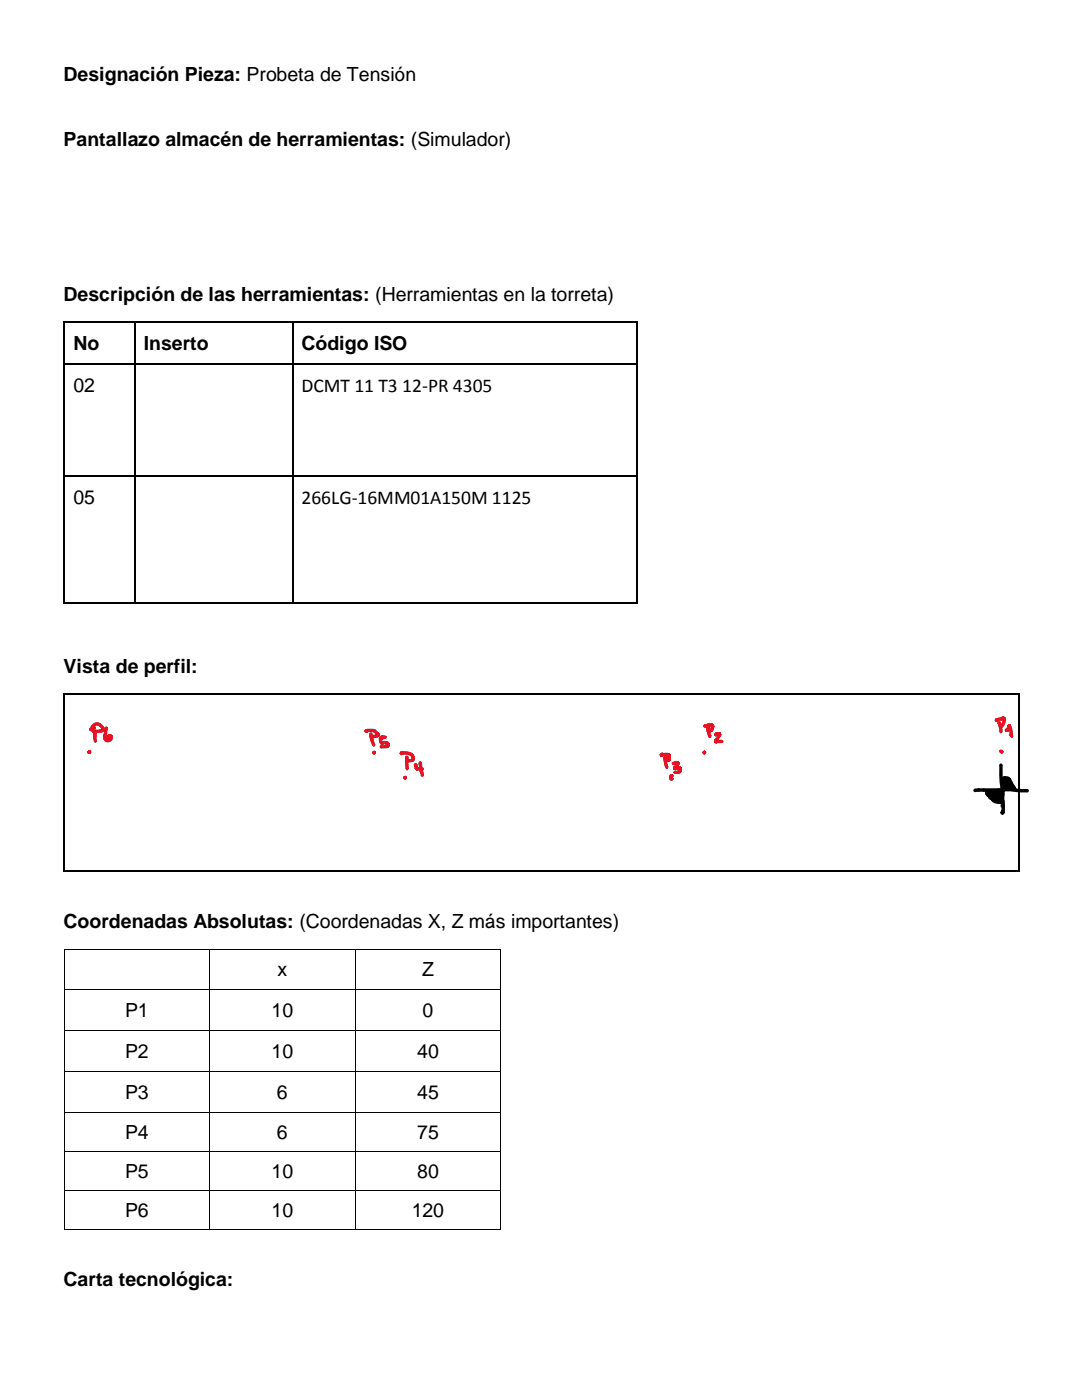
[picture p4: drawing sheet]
<svg xmlns="http://www.w3.org/2000/svg" width="216mm" height="279mm" viewBox="0 0 216 279" stroke-linecap="round" stroke-linejoin="round" font-family="sans-serif">
<path d="M12.9 64.1v8.4M13 64.3h13.7M26.9 66.3v6.2M27.1 64.3h31.1M58.4 66.3v6.2M58.6 64.3h68.4M127.2 64.1v8.4" fill="none" stroke="#000" stroke-width=".34"/>
<g fill="#000">
<path d="M12.7 64.1h.3v.4h-.3z" fill-rule="evenodd"/>
<path d="M26.7 64.5h.4v1.8h-.4z" fill-rule="evenodd"/>
<path d="M26.7 64.1h.4v.4h-.4z" fill-rule="evenodd"/>
<path d="M58.2 64.5h.4v1.8h-.4z" fill-rule="evenodd"/>
<path d="M58.2 64.1h.4v.4h-.4z" fill-rule="evenodd"/>
<path d="M127 64.1h.4v.4h-.4z" fill-rule="evenodd"/>
</g>
<path d="M59.7 74.6h66.3v5.5h-66.3z" fill-rule="evenodd" fill="#fff"/>
<path d="M12.9 72.5v22.4M13 72.7h13.7M26.9 72.5v22.4M27.1 72.7h31.1M58.4 72.5v22.4M58.6 72.7h68.4M127.2 72.5v22.4" fill="none" stroke="#000" stroke-width=".34"/>
<path d="M59.7 97h66.3v5.5h-66.3z" fill-rule="evenodd" fill="#fff"/>
<g fill="none" stroke="#000" stroke-width=".34">
<path d="M12.9 94.9v25.2M13 95.1h13.7M26.9 94.9v25.2M27.1 95.1h31.1M58.4 94.9v25.2M58.6 95.1h68.4M127.2 94.9v25.2M12.9 138.3v35.4M13 120.2h13.7M13 138.5h190.2M27.1 120.2h31.1M58.6 120.2h68.4"/>
<path d="M203.4 138.3v35.4M13 173.9h190.2"/>
</g>
<g fill="#000">
<path d="M12.7 120.1h.3v.3h-.3z" fill-rule="evenodd"/>
<path d="M12.7 120.1h.3v.3h-.3z" fill-rule="evenodd"/>
<path d="M12.7 138.3h.3v.4h-.3z" fill-rule="evenodd"/>
<path d="M26.7 120.1h.4v.3h-.4z" fill-rule="evenodd"/>
<path d="M58.2 120.1h.4v.3h-.4z" fill-rule="evenodd"/>
<path d="M127 120.1h.4v.3h-.4z" fill-rule="evenodd"/>
<path d="M127 120.1h.4v.3h-.4z" fill-rule="evenodd"/>
<path d="M203.2 138.3h.4v.4h-.4z" fill-rule="evenodd"/>
<path d="M12.7 173.7h.3v.4h-.3z" fill-rule="evenodd"/>
<path d="M12.7 173.7h.3v.4h-.3z" fill-rule="evenodd"/>
<path d="M203.2 173.7h.4v.4h-.4z" fill-rule="evenodd"/>
<path d="M203.2 173.7h.4v.4h-.4z" fill-rule="evenodd"/>
<path d="M12.7 189.3h.2v.2h-.2z" fill-rule="evenodd"/>
<path d="M12.7 189.3h.2v.2h-.2z" fill-rule="evenodd"/>
<path d="M12.7 197.5h.2v.1h-.2z" fill-rule="evenodd"/>
<path d="M41.7 189.3h.2v.2h-.2z" fill-rule="evenodd"/>
<path d="M41.7 197.5h.2v.1h-.2z" fill-rule="evenodd"/>
<path d="M70.8 189.3h.2v.2h-.2z" fill-rule="evenodd"/>
<path d="M70.8 197.5h.2v.1h-.2z" fill-rule="evenodd"/>
<path d="M99.8 189.3h.2v.2h-.2z" fill-rule="evenodd"/>
<path d="M99.8 189.3h.2v.2h-.2z" fill-rule="evenodd"/>
<path d="M99.8 197.5h.2v.1h-.2z" fill-rule="evenodd"/>
<path d="M12.7 205.6h.2v.2h-.2z" fill-rule="evenodd"/>
<path d="M12.7 213.8h.2v.1h-.2z" fill-rule="evenodd"/>
<path d="M41.7 205.6h.2v.2h-.2z" fill-rule="evenodd"/>
<path d="M41.7 213.8h.2v.1h-.2z" fill-rule="evenodd"/>
<path d="M70.8 205.6h.2v.2h-.2z" fill-rule="evenodd"/>
<path d="M70.8 213.8h.2v.1h-.2z" fill-rule="evenodd"/>
<path d="M99.8 205.6h.2v.2h-.2z" fill-rule="evenodd"/>
<path d="M99.8 213.8h.2v.1h-.2z" fill-rule="evenodd"/>
<path d="M12.7 221.9h.2v.2h-.2z" fill-rule="evenodd"/>
<path d="M12.7 229.7h.2v.2h-.2z" fill-rule="evenodd"/>
<path d="M12.7 237.5h.2v.2h-.2z" fill-rule="evenodd"/>
<path d="M41.7 221.9h.2v.2h-.2z" fill-rule="evenodd"/>
<path d="M41.7 229.7h.2v.2h-.2z" fill-rule="evenodd"/>
<path d="M41.7 237.5h.2v.2h-.2z" fill-rule="evenodd"/>
<path d="M70.8 221.9h.2v.2h-.2z" fill-rule="evenodd"/>
<path d="M70.8 229.7h.2v.2h-.2z" fill-rule="evenodd"/>
<path d="M70.8 237.5h.2v.2h-.2z" fill-rule="evenodd"/>
<path d="M99.8 221.9h.2v.2h-.2z" fill-rule="evenodd"/>
<path d="M99.8 229.7h.2v.2h-.2z" fill-rule="evenodd"/>
<path d="M99.8 237.5h.2v.2h-.2z" fill-rule="evenodd"/>
<path d="M12.7 245.3h.2v.1h-.2z" fill-rule="evenodd"/>
<path d="M12.7 245.3h.2v.1h-.2z" fill-rule="evenodd"/>
<path d="M41.7 245.3h.2v.1h-.2z" fill-rule="evenodd"/>
<path d="M70.8 245.3h.2v.1h-.2z" fill-rule="evenodd"/>
<path d="M99.8 245.3h.2v.1h-.2z" fill-rule="evenodd"/>
<path d="M99.8 245.3h.2v.1h-.2z" fill-rule="evenodd"/>
</g>
<g fill="none" stroke="#000" stroke-width=".2">
<path d="M12.8 189.5v8M12.8 197.6v8M12.9 189.4h28.8M12.9 197.6h28.8M41.8 189.5v8M41.8 197.6v8M41.9 189.4h28.9M41.9 197.6h28.9M70.9 189.5v8M70.9 197.6v8M71 189.4h28.8M71 197.6h28.8"/>
<path d="M99.9 189.5v8M99.9 197.6v8M12.8 205.8v8M12.8 213.9v8M12.9 205.7h28.8M12.9 213.9h28.8M41.8 205.8v8M41.8 213.9v8M41.9 205.7h28.9M41.9 213.9h28.9M70.9 205.8v8M70.9 213.9v8"/>
<path d="M71 205.7h28.8M71 213.9h28.8M99.9 205.8v8M99.9 213.9v8M12.8 222.1v7.6M12.8 229.9v7.6M12.8 237.7v7.6M12.9 222h28.8M12.9 229.8h28.8M12.9 237.6h28.8M41.8 222.1v7.6M41.8 229.9v7.6"/>
<path d="M41.8 237.7v7.6M41.9 222h28.9M41.9 229.8h28.9M41.9 237.6h28.9M70.9 222.1v7.6M70.9 229.9v7.6M70.9 237.7v7.6M71 222h28.8M71 229.8h28.8M71 237.6h28.8M99.9 222.1v7.6M99.9 229.9v7.6"/>
<path d="M99.9 237.7v7.6M12.9 245.4h28.8M41.9 245.4h28.9M71 245.4h28.8"/>
</g>
<path d="M197.4 156a3.3 3.3 0 0 1 5.3 .9 2.62 2.62 0 0 1-3 3 2.62 2.62 0 0 1-2.9-3z" fill-rule="evenodd" fill="#fff"/>
<path d="M194.5 157.4l7.1-.2 3.4 .3v.6l-3.4-.2-7 .2zM198.3 157.6h.5l.3 .3 .4 1-.4 .4 .4-.3-.1 .3 .1-.3-.4 .4 .2-.1 .1-.3-.3 .4-.6-.3-.3-.9 .6-.2 .4 .8-.2-.1 .3 .4-.3-.4-.3 .4 .4-.4-.3 .2-.1-.2 .2 .2-.2-.3-.2-.6 .1 .3-.1-.1 .3 .1-.5-.1zM196.7 157.7l.4-.2h.9l1.5 .2 .3 .3-.3 .5-.4 .1 .1-.1-.1 .2 .1-.3v.6l-.3-.2 .4 .4-.1-.2 .1 .2-.3-.3 .3 .3-.3 .5-1.4-.1-.4-.5-.2-.6 .4-.5 .9 .1 .8 .4-.1 .7-1.2-.1v-.7l1.3 .1 .1 .6-.4 .2h-.4l-.2-.6 .6-.3-.1 .3 .1-.6h.4l.2 .4-.3 .6-.6 .1 .2-.1-.3-.5 .5-.1 .1 .7-1.2-.1v-.7l1.2 .1v.7l-1-.4h.1l-.6-.1 .3-.3-.4 .3h.2l.1-.2-.1 .3 .1-.2-.1-.2 .3 .6-.1-.1 .2 .1h-.1h1l-.3 .3 .4 .3-.5-.4v-.6l.2-.6 .7-.2-.3 .4 .2 .2-.9-.2h-1.3l.2-.1-.3 .1 .2-.1 .1-.2-.4 .4 .3-.1v-.3l-.1 .3 .1-.2 .1 .4 .6 .4 .7 .8 .7 .1-.3 .1 .4-.1-.3 .2 .1-.3v.3v-2v.3l-.1-.3 .1 .2 .5-.5 .1 .3v2l-.1 .3-.4 .2h.1h-.6l-.8-.4-1.3-1.3-.2-.7 .2-.3 .2-.1-.3 .3zM200.4 154.9l.8 .1 .5 .4 .9 1.9-.2 .4-.5 .2-.6-.2-1.2-.6 .1-.6h.1l.7-.1 .2 .6-.3 .1-.3-.1 .1 .1h.1l-.4-.3-.3-.3-.1-.5 .2-.4-.1 .3 .3-.4-.2 .1-.1 .2 .1-.2 .3-.1-.4 .3 .1-.2 .5-.2 .2 .1-.2-.1 .4 .4-.4 .4 .4-.3h-.7l.3-.4-.3 .3 .4 .4-.4-.4 .3 .3-.3-.1 .2 .1 .2-.1-.3 .1h.2l.1-.3-.3 .4 .2-.1 .1-.3-.1 .3-.3 .1 .4-.3-.2 .3 .1-.3v.3v-.1l.3 .4-.2-.1 .3 .1-.2-.1 .2 .1h-.4l.3 .6-.7 .1 .2-.7 1 .6 .5 .1h-.2l.3-.1-.2 .3 .1-.4v.4l-1-1.7 .1 .1-.8-.2 .1-.7 .6 .4 1.1 1.5 .6 .5-.2 .6-1-.3h-.6h.1l-.7 .3-.4-.4 .4 .4-.3-.1 .3 .1-.4-.4 .1 .3-.2-.7 .1-1.4 .1-.3 .3-.1-.4 .4 .1-.3 .4-.2v.7l.2-.1-.3 .1 .2-.1 .1-.2-.1 .3 .1-.3-.4 .4 .3-.1 .1-.2-.2 .3 .1-.3 .1 1.7-.1-.1 .1 .2-.4-.3 .3 .1-.2-.1 .3 .4-.2-.4-.3 .1 .7-.3h1.2l.7 .3-.2 .6-.6-.3-1.4-1.9-.3-.1zM200.5 156.2l.2-.1 .2 .7h-.4zM198.3 158.9l.4-.1 .8 .9-.1-.1 .4 .1 .2 .7h-.7l-.6-.4-.4-.6zM199.8 159.8l.6-.1 .1 .4v1.7l-.2 .6-.3 .1 .3-.1-.5-.5 .2-.1-.2 .1-.1 .3 .2-.4-.1 .2zM199.4 152.7h.7v3.3l.3 1.9v3h-.7v-2.9l-.2-1.9z" fill="#000"/>
<g fill="#000">
<circle cx="194.6" cy="157.7" r=".34"/>
<circle cx="195.3" cy="157.7" r=".34"/>
<circle cx="196.3" cy="157.7" r=".34"/>
<circle cx="196.9" cy="158" r=".34"/>
<circle cx="196.9" cy="157.9" r=".34"/>
<circle cx="196.9" cy="158.4" r=".34"/>
<circle cx="197" cy="157.9" r=".34"/>
<circle cx="197" cy="157.8" r=".34"/>
<circle cx="197.1" cy="157.8" r=".34"/>
<circle cx="197.3" cy="158.5" r=".34"/>
<circle cx="197.3" cy="158.6" r=".34"/>
<circle cx="197.3" cy="158.7" r=".34"/>
<circle cx="197.4" cy="158.5" r=".34"/>
<circle cx="197.4" cy="158.7" r=".34"/>
<circle cx="197.4" cy="158.4" r=".34"/>
<circle cx="197.6" cy="159.1" r=".34"/>
<circle cx="197.6" cy="159.2" r=".34"/>
<circle cx="197.8" cy="159.3" r=".34"/>
<circle cx="197.8" cy="158.8" r=".34"/>
<circle cx="198.2" cy="158.5" r=".34"/>
<circle cx="198.3" cy="157.9" r=".34"/>
<circle cx="198.4" cy="158.9" r=".34"/>
<circle cx="198.4" cy="157.9" r=".34"/>
<circle cx="198.5" cy="157.9" r=".34"/>
<circle cx="198.5" cy="158.1" r=".33"/>
<circle cx="198.5" cy="159" r=".25"/>
<circle cx="198.7" cy="157.9" r=".34"/>
<circle cx="198.8" cy="157.9" r=".34"/>
<circle cx="198.8" cy="158.6" r=".34"/>
<circle cx="198.8" cy="158.8" r=".35"/>
<circle cx="198.8" cy="159.6" r=".34"/>
<circle cx="198.8" cy="158.5" r=".34"/>
<circle cx="198.8" cy="159.4" r=".34"/>
<circle cx="198.8" cy="158.1" r=".34"/>
<circle cx="198.8" cy="158" r=".34"/>
<circle cx="198.8" cy="158.4" r=".34"/>
<circle cx="198.9" cy="158.1" r=".34"/>
<circle cx="198.9" cy="159.1" r=".34"/>
<circle cx="198.9" cy="159.2" r=".34"/>
<circle cx="199" cy="159.2" r=".34"/>
<circle cx="199" cy="158.8" r=".35"/>
<circle cx="199" cy="159.1" r=".34"/>
<circle cx="199" cy="159.3" r=".34"/>
<circle cx="199" cy="158.7" r=".34"/>
<circle cx="199" cy="158.9" r=".34"/>
<circle cx="199" cy="158.6" r=".34"/>
<circle cx="199" cy="158.3" r=".25"/>
<circle cx="199" cy="158.6" r=".33"/>
<circle cx="199" cy="158.8" r=".34"/>
<circle cx="199.1" cy="158.5" r=".34"/>
<circle cx="199.1" cy="159.1" r=".34"/>
<circle cx="199.1" cy="159" r=".34"/>
<circle cx="199.1" cy="159.7" r=".25"/>
<circle cx="199.1" cy="159.7" r=".34"/>
<circle cx="199.1" cy="158.7" r=".34"/>
<circle cx="199.2" cy="158.8" r=".34"/>
<circle cx="199.2" cy="158.7" r=".34"/>
<circle cx="199.2" cy="158.9" r=".34"/>
<circle cx="199.2" cy="158.2" r=".34"/>
<circle cx="199.2" cy="159.5" r=".34"/>
<circle cx="199.2" cy="159.5" r=".25"/>
<circle cx="199.3" cy="157.7" r=".34"/>
<circle cx="199.3" cy="160" r=".34"/>
<circle cx="199.4" cy="157.8" r=".34"/>
<circle cx="199.4" cy="158.1" r=".34"/>
<circle cx="199.4" cy="157.9" r=".34"/>
<circle cx="199.5" cy="157.9" r=".34"/>
<circle cx="199.5" cy="159.9" r=".34"/>
<circle cx="199.5" cy="158" r=".34"/>
<circle cx="199.7" cy="152.7" r=".33"/>
<circle cx="200" cy="157.6" r=".34"/>
<circle cx="200" cy="157.1" r=".34"/>
<circle cx="200.1" cy="159.8" r=".33"/>
<circle cx="200.1" cy="157.9" r=".34"/>
<circle cx="200.1" cy="158.2" r=".34"/>
<circle cx="200.1" cy="158.6" r=".34"/>
<circle cx="200.2" cy="155.7" r=".34"/>
<circle cx="200.2" cy="157.5" r=".34"/>
<circle cx="200.3" cy="157.5" r=".34"/>
<circle cx="200.3" cy="155.7" r=".34"/>
<circle cx="200.3" cy="155.6" r=".34"/>
<circle cx="200.3" cy="156.8" r=".34"/>
<circle cx="200.3" cy="157.6" r=".34"/>
<circle cx="200.3" cy="155.2" r=".34"/>
<circle cx="200.4" cy="155.6" r=".34"/>
<circle cx="200.4" cy="157.6" r=".34"/>
<circle cx="200.4" cy="157.5" r=".34"/>
<circle cx="200.4" cy="155.9" r=".34"/>
<circle cx="200.4" cy="155.8" r=".34"/>
<circle cx="200.5" cy="155.8" r=".34"/>
<circle cx="200.5" cy="156.4" r=".34"/>
<circle cx="200.5" cy="156.5" r=".34"/>
<circle cx="200.6" cy="156.5" r=".34"/>
<circle cx="200.6" cy="155.8" r=".34"/>
<circle cx="200.6" cy="156.6" r=".34"/>
<circle cx="200.7" cy="156.6" r=".34"/>
<circle cx="200.7" cy="156.5" r=".34"/>
<circle cx="200.7" cy="155.3" r=".34"/>
<circle cx="200.7" cy="155.8" r=".34"/>
<circle cx="200.7" cy="155.9" r=".33"/>
<circle cx="200.8" cy="155.8" r=".33"/>
<circle cx="200.8" cy="155.8" r=".34"/>
<circle cx="200.8" cy="155.9" r=".33"/>
<circle cx="200.8" cy="156.7" r=".34"/>
<circle cx="200.8" cy="156.4" r=".34"/>
<circle cx="200.8" cy="156.8" r=".34"/>
<circle cx="200.9" cy="156.8" r=".34"/>
<circle cx="200.9" cy="157.3" r=".34"/>
<circle cx="201" cy="156.8" r=".34"/>
<circle cx="201.1" cy="155.3" r=".34"/>
<circle cx="201.3" cy="155.5" r=".34"/>
<circle cx="201.4" cy="155.6" r=".34"/>
<circle cx="202" cy="157.5" r=".34"/>
<circle cx="202.1" cy="157.5" r=".34"/>
<circle cx="202.2" cy="157.4" r=".34"/>
<circle cx="202.2" cy="157.1" r=".34"/>
<circle cx="202.2" cy="157.3" r=".34"/>
<circle cx="202.3" cy="157.2" r=".34"/>
<circle cx="202.3" cy="157.3" r=".34"/>
<circle cx="202.4" cy="157.5" r=".34"/>
<circle cx="202.6" cy="157.6" r=".34"/>
<circle cx="205" cy="157.8" r=".33"/>
<circle cx="199.2" cy="160.1" r=".34"/>
<circle cx="199.2" cy="160" r=".34"/>
<circle cx="199.4" cy="160" r=".34"/>
<circle cx="199.7" cy="160.1" r=".34"/>
<circle cx="199.8" cy="160.1" r=".34"/>
<circle cx="199.9" cy="160.1" r=".34"/>
<circle cx="200" cy="162.2" r=".34"/>
<circle cx="200" cy="160.9" r=".34"/>
<circle cx="200" cy="162.1" r=".34"/>
<circle cx="200.1" cy="162.1" r=".34"/>
<circle cx="200.1" cy="162" r=".34"/>
</g>
<g fill="#e71224">
<circle cx="199.7" cy="149.9" r=".34"/>
<circle cx="199.7" cy="149.9" r=".25"/>
<circle cx="199.9" cy="150" r=".34"/>
<circle cx="199.9" cy="150" r=".25"/>
<circle cx="199.4" cy="144.3" r=".34"/>
<circle cx="199.4" cy="144.4" r=".34"/>
<circle cx="199.5" cy="144.5" r=".34"/>
<circle cx="199.5" cy="144.7" r=".34"/>
<circle cx="199.7" cy="146.1" r=".25"/>
<circle cx="198.8" cy="143.8" r=".34"/>
<circle cx="198.8" cy="143.7" r=".34"/>
<circle cx="198.9" cy="143.7" r=".34"/>
<circle cx="199" cy="143.6" r=".34"/>
<circle cx="200" cy="143.4" r=".34"/>
<circle cx="200.1" cy="143.4" r=".34"/>
<circle cx="200.2" cy="143.4" r=".34"/>
<circle cx="200.3" cy="143.4" r=".34"/>
<circle cx="200.4" cy="143.5" r=".34"/>
<circle cx="200.4" cy="143.6" r=".34"/>
<circle cx="199.7" cy="145" r=".33"/>
<circle cx="140.5" cy="150.2" r=".34"/>
<circle cx="140.5" cy="150.2" r=".25"/>
<circle cx="140.6" cy="150.2" r=".34"/>
<circle cx="141.2" cy="145.2" r=".34"/>
<circle cx="141.3" cy="145.3" r=".34"/>
<circle cx="141.3" cy="145.5" r=".34"/>
<circle cx="141.6" cy="146.9" r=".34"/>
<circle cx="140.6" cy="144.9" r=".34"/>
<circle cx="141.3" cy="144.7" r=".34"/>
<circle cx="141.5" cy="144.7" r=".34"/>
<circle cx="141.6" cy="144.7" r=".34"/>
<circle cx="142" cy="144.7" r=".34"/>
<circle cx="142" cy="144.8" r=".34"/>
<circle cx="142.1" cy="144.8" r=".34"/>
<circle cx="142.1" cy="144.9" r=".34"/>
<circle cx="142.2" cy="144.9" r=".34"/>
<circle cx="142.2" cy="145" r=".34"/>
<circle cx="142.2" cy="145.1" r=".34"/>
<circle cx="142" cy="145.7" r=".34"/>
<circle cx="141.9" cy="145.8" r=".34"/>
<circle cx="141.3" cy="145.9" r=".34"/>
<circle cx="141.6" cy="146" r=".25"/>
<circle cx="142.8" cy="146.6" r=".34"/>
<circle cx="142.9" cy="146.6" r=".34"/>
<circle cx="143" cy="146.5" r=".34"/>
<circle cx="143.1" cy="146.5" r=".34"/>
<circle cx="143.3" cy="146.5" r=".34"/>
<circle cx="143.4" cy="146.5" r=".34"/>
<circle cx="143.5" cy="146.5" r=".34"/>
<circle cx="143.6" cy="146.5" r=".34"/>
<circle cx="143.6" cy="146.7" r=".34"/>
<circle cx="143.5" cy="146.7" r=".34"/>
<circle cx="143.5" cy="146.8" r=".34"/>
<circle cx="142.8" cy="147.9" r=".34"/>
<circle cx="142.9" cy="148" r=".34"/>
<circle cx="144" cy="148" r=".33"/>
<circle cx="134" cy="155.4" r=".34"/>
<circle cx="133.9" cy="154.9" r=".34"/>
<circle cx="133.9" cy="154.9" r=".25"/>
<circle cx="133.9" cy="155.2" r=".34"/>
<circle cx="133.9" cy="155.2" r=".25"/>
<circle cx="134" cy="154.8" r=".34"/>
<circle cx="132.8" cy="151.1" r=".34"/>
<circle cx="132.8" cy="151.2" r=".34"/>
<circle cx="132.7" cy="151.4" r=".34"/>
<circle cx="132.8" cy="151.6" r=".34"/>
<circle cx="132.8" cy="151.8" r=".34"/>
<circle cx="133" cy="153.1" r=".33"/>
<circle cx="132" cy="150.7" r=".34"/>
<circle cx="132" cy="150.6" r=".34"/>
<circle cx="132.1" cy="150.6" r=".34"/>
<circle cx="132.2" cy="150.6" r=".34"/>
<circle cx="133.3" cy="150.6" r=".34"/>
<circle cx="133.4" cy="150.6" r=".34"/>
<circle cx="133.4" cy="150.7" r=".34"/>
<circle cx="133.5" cy="150.8" r=".34"/>
<circle cx="133.5" cy="151.4" r=".34"/>
<circle cx="133.5" cy="151.5" r=".34"/>
<circle cx="133.5" cy="151.6" r=".34"/>
<circle cx="133.3" cy="151.7" r=".34"/>
<circle cx="132.9" cy="151.8" r=".33"/>
<circle cx="134.4" cy="152.4" r=".34"/>
<circle cx="134.7" cy="152.3" r=".34"/>
<circle cx="134.8" cy="152.3" r=".34"/>
<circle cx="135.2" cy="152.2" r=".34"/>
<circle cx="135.2" cy="152.3" r=".34"/>
<circle cx="135.2" cy="152.4" r=".34"/>
<circle cx="135.2" cy="152.5" r=".34"/>
<circle cx="134.6" cy="153.2" r=".34"/>
<circle cx="134.6" cy="153.3" r=".34"/>
<circle cx="134.7" cy="153.3" r=".34"/>
<circle cx="134.8" cy="153.3" r=".34"/>
<circle cx="135" cy="153.3" r=".34"/>
<circle cx="135.5" cy="153.2" r=".34"/>
<circle cx="135.6" cy="153.2" r=".34"/>
<circle cx="135.6" cy="153.3" r=".34"/>
<circle cx="135.7" cy="153.4" r=".34"/>
<circle cx="135.7" cy="153.5" r=".34"/>
<circle cx="135.7" cy="153.6" r=".34"/>
<circle cx="135.7" cy="153.7" r=".34"/>
<circle cx="135.7" cy="153.8" r=".34"/>
<circle cx="135.7" cy="153.9" r=".34"/>
<circle cx="135.6" cy="153.9" r=".35"/>
<circle cx="135.6" cy="154" r=".34"/>
<circle cx="135.5" cy="154.1" r=".35"/>
<circle cx="135.4" cy="154.1" r=".34"/>
<circle cx="134.7" cy="154.1" r=".33"/>
<circle cx="81.2" cy="151.1" r=".34"/>
<circle cx="81.2" cy="151.2" r=".34"/>
<circle cx="81.2" cy="151.3" r=".34"/>
<circle cx="81.2" cy="151.4" r=".34"/>
<circle cx="81.2" cy="151.6" r=".34"/>
<circle cx="81.2" cy="153.5" r=".25"/>
<circle cx="80.1" cy="150.4" r=".34"/>
<circle cx="80.1" cy="150.3" r=".34"/>
<circle cx="80.2" cy="150.3" r=".34"/>
<circle cx="80.3" cy="150.3" r=".34"/>
<circle cx="82.2" cy="150.7" r=".34"/>
<circle cx="82.5" cy="151.1" r=".34"/>
<circle cx="82.5" cy="151.2" r=".34"/>
<circle cx="82.5" cy="151.3" r=".34"/>
<circle cx="82.5" cy="151.4" r=".34"/>
<circle cx="82.4" cy="151.5" r=".34"/>
<circle cx="82.3" cy="151.7" r=".34"/>
<circle cx="81.4" cy="151.8" r=".33"/>
<circle cx="80.8" cy="155.2" r=".34"/>
<circle cx="82.9" cy="152.6" r=".34"/>
<circle cx="82.9" cy="152.7" r=".34"/>
<circle cx="82.9" cy="152.8" r=".34"/>
<circle cx="83.1" cy="153.3" r=".34"/>
<circle cx="83.1" cy="153.4" r=".34"/>
<circle cx="83.2" cy="153.4" r=".34"/>
<circle cx="83.3" cy="153.4" r=".34"/>
<circle cx="84.3" cy="153.5" r=".33"/>
<circle cx="83.9" cy="152.2" r=".34"/>
<circle cx="83.9" cy="152.6" r=".34"/>
<circle cx="84" cy="153.5" r=".34"/>
<circle cx="84" cy="153.7" r=".34"/>
<circle cx="84.1" cy="153.9" r=".34"/>
<circle cx="84.3" cy="154.7" r=".33"/>
<circle cx="74.7" cy="150.2" r=".34"/>
<circle cx="74.7" cy="150.2" r=".25"/>
<circle cx="74" cy="146.5" r=".34"/>
<circle cx="74" cy="146.8" r=".34"/>
<circle cx="74.1" cy="147" r=".34"/>
<circle cx="74.1" cy="147.2" r=".34"/>
<circle cx="74.2" cy="147.5" r=".34"/>
<circle cx="74.6" cy="148.7" r=".33"/>
<circle cx="73" cy="145.9" r=".34"/>
<circle cx="73.1" cy="145.9" r=".34"/>
<circle cx="73.1" cy="145.8" r=".34"/>
<circle cx="73.2" cy="145.8" r=".34"/>
<circle cx="73.3" cy="145.8" r=".34"/>
<circle cx="74.7" cy="145.8" r=".34"/>
<circle cx="75.3" cy="146.4" r=".34"/>
<circle cx="75.3" cy="146.5" r=".34"/>
<circle cx="75.4" cy="146.5" r=".34"/>
<circle cx="75.4" cy="146.6" r=".34"/>
<circle cx="75.4" cy="146.7" r=".34"/>
<circle cx="75.4" cy="146.8" r=".34"/>
<circle cx="75.3" cy="146.8" r=".34"/>
<circle cx="74.5" cy="147" r=".33"/>
<circle cx="76.4" cy="147.2" r=".34"/>
<circle cx="76.3" cy="147.2" r=".34"/>
<circle cx="76.2" cy="147.2" r=".34"/>
<circle cx="76" cy="147.4" r=".34"/>
<circle cx="75.9" cy="147.5" r=".34"/>
<circle cx="76" cy="148.1" r=".34"/>
<circle cx="76.1" cy="148.2" r=".34"/>
<circle cx="76.2" cy="148.2" r=".34"/>
<circle cx="76.2" cy="148.3" r=".34"/>
<circle cx="76.3" cy="148.3" r=".34"/>
<circle cx="76.4" cy="148.3" r=".34"/>
<circle cx="77.1" cy="148.3" r=".34"/>
<circle cx="77.2" cy="148.3" r=".34"/>
<circle cx="77.3" cy="148.4" r=".34"/>
<circle cx="77.4" cy="148.5" r=".34"/>
<circle cx="77.4" cy="148.6" r=".34"/>
<circle cx="77.4" cy="148.7" r=".34"/>
<circle cx="77.4" cy="148.8" r=".34"/>
<circle cx="77.3" cy="148.9" r=".34"/>
<circle cx="77.2" cy="148.9" r=".34"/>
<circle cx="77.2" cy="149" r=".34"/>
<circle cx="76" cy="149" r=".33"/>
<circle cx="76" cy="147.2" r=".34"/>
<circle cx="76.1" cy="147.2" r=".34"/>
<circle cx="76.9" cy="147.1" r=".33"/>
<circle cx="17.8" cy="150.1" r=".34"/>
<circle cx="17.8" cy="150.1" r=".25"/>
<circle cx="17.9" cy="150.1" r=".34"/>
<circle cx="17.9" cy="150.1" r=".25"/>
<circle cx="18.9" cy="146" r=".34"/>
<circle cx="18.9" cy="146.4" r=".34"/>
<circle cx="18.9" cy="146.6" r=".34"/>
<circle cx="18.9" cy="146.8" r=".34"/>
<circle cx="18.9" cy="147" r=".34"/>
<circle cx="19" cy="147.9" r=".33"/>
<circle cx="18.1" cy="145.6" r=".34"/>
<circle cx="18.4" cy="145.2" r=".34"/>
<circle cx="18.5" cy="145.1" r=".34"/>
<circle cx="18.5" cy="145" r=".34"/>
<circle cx="18.6" cy="144.9" r=".34"/>
<circle cx="20.5" cy="145.4" r=".34"/>
<circle cx="20.5" cy="145.5" r=".34"/>
<circle cx="20.5" cy="145.6" r=".34"/>
<circle cx="20.3" cy="145.8" r=".34"/>
<circle cx="20.2" cy="145.8" r=".34"/>
<circle cx="19.1" cy="146" r=".33"/>
<circle cx="18.8" cy="145.3" r=".34"/>
<circle cx="18.7" cy="145.3" r=".34"/>
<circle cx="18.7" cy="145.4" r=".34"/>
<circle cx="18.6" cy="146" r=".34"/>
<circle cx="21" cy="146.7" r=".34"/>
<circle cx="21" cy="146.8" r=".34"/>
<circle cx="20.9" cy="146.8" r=".34"/>
<circle cx="20.9" cy="146.9" r=".34"/>
<circle cx="20.9" cy="147.3" r=".34"/>
<circle cx="21.4" cy="147.8" r=".34"/>
<circle cx="21.7" cy="147.8" r=".34"/>
<circle cx="22.1" cy="147.5" r=".34"/>
<circle cx="22.1" cy="147.1" r=".34"/>
<circle cx="22.1" cy="147" r=".34"/>
<circle cx="22" cy="146.9" r=".34"/>
<circle cx="21.8" cy="146.9" r=".34"/>
<circle cx="21.6" cy="147.1" r=".34"/>
<circle cx="21.6" cy="147.2" r=".34"/>
<circle cx="21.6" cy="147.6" r=".33"/>
<circle cx="21.2" cy="145.3" r=".34"/>
<circle cx="21.2" cy="145.4" r=".34"/>
<circle cx="21.2" cy="145.5" r=".34"/>
<circle cx="21.1" cy="145.5" r=".34"/>
<circle cx="21.1" cy="147.4" r=".33"/>
<circle cx="200.8" cy="145.7" r=".34"/>
<circle cx="200.9" cy="145.7" r=".34"/>
<circle cx="201" cy="145.7" r=".34"/>
<circle cx="201.3" cy="144.9" r=".34"/>
<circle cx="201.4" cy="144.9" r=".34"/>
<circle cx="201.8" cy="146.6" r=".34"/>
<circle cx="201.8" cy="146.7" r=".34"/>
<circle cx="201.8" cy="146.7" r=".33"/>
<circle cx="201.9" cy="146.9" r=".33"/>
</g>
<g fill="#e71224">
<path d="M199.1 144.4l.6-.3v.1l.4 1.4v.4l-.2 .3h-.3l-.2-.3z"/>
<path d="M198.6 143.5l1.5-.5 .5 .3 .1 .4-.1 .7-.6 .9-.5-.5 .4-.6 .2-.6v.1l-.1-.2 .1 .2-.1-.1 .3 .1-.3-.1 .2 .1h-.2l.3-.1-1.3 .5z"/>
<path d="M140.5 149.8l.1 .7z"/>
<path d="M140.9 145.2h.7l.4 1.7-.7 .1z"/>
<path d="M140.6 144.6l.9-.2 .7 .1 .1 .1-.2-.1 .2 .1 .2 .4-.2 .8-.4 .3-.6 .1 .1-.7 .4 .4-.1 .3h-.5l.1-.7 .5-.1-.2 .1 .2-.1-.1 .1 .1-.6 .1 .3-.1-.4v.3h.3l-.4-.1 .3 .1-1.3 .1z"/>
<path d="M142.6 146.3l.8-.2 .4 .4-.3-.4 .3 .1h-.3l.4 .3-.1-.2v.6l-.7 1.1v-.3l-.3-.1 .3 .1-.2-.1 .3 .4-.3-.4 .2 .1-.2-.1h1.1v.7h-1.1l-.4-.3 .4 .3-.3-.1-.1-.5 .8-1.3-.1 .3v-.2l.1 .3-.1-.3 .3 .4-.4-.4 .3 .3 .2-.1-.6 .2-.3-.6z"/>
<path d="M134 155.1v.7z"/>
<path d="M134 154.5v.7z"/>
<path d="M132.4 151.1h.7l.3 2-.7 .1-.2-.9z"/>
<path d="M131.8 150.4l-.1 .2 .4-.3-.3 .1 .3-.2 1.4 .1 .3 .6 .1 .6-.2 .4-.3 .2h-.6v-.6l.5-.1-.2 .2 .2-.3-.1 .2-.1-.7 .1 .2-.1-.3 .2 .2h-1.2l.3-.1-.4 .2 .4-.4-.4 .4 .4-.4-.2 .3 .1-.2h-.6z"/>
<path d="M134.3 152l.9-.1 .4 .4-.1-.3 .1 .4-.4 .3 .4-.3-.4 .4 .4-.4-.1 .3-.6 .8v-.5l.1 .3-.4-.4 .4 .4-.3-.3 .2 .1-.2-.1 .3 .3-.2-.3-.3 .1 .9-.2 .5 .2 .2 .4-.1 .3 .1-.2-.1 .3 .1-.2-.4 .6-1 .2v-.7l.8-.1-.3 .1 .3-.1-.2 .1 .2-.2-.1 .2 .1-.5v.5l-.1-.4 .1 .2-.1-.1 .2 .1-.3-.1 .3 .1-.9 .1-.3-.4 .3 .4-.3-.1h.3l-.4-.3 .1 .2v-.5l.6-.8-.1 .3 .3-.4-.3 .3 .1-.2-.1 .2 .3-.4-.3 .3 .1 .3-.1-.3 .3 .3-.3-.4 .3 .4-.8 .1z"/>
<path d="M80.8 151.1h.7l.1 2.3-.3 .3h-.2l-.2-.3z"/>
<path d="M79.9 150.1l.4-.2h.9l.9 .3 .7 .8-.1 .7-.5 .4h-.8v-.6l.8-.1-.2 .1 .1-.2v.2l.1-.3v.2l-.3-.6v.1l-.5-.2h-1.2l-.3-.7z"/>
<path d="M82.6 152.6l.7 .1v-.1l.2 .8-.4-.4 .3 .1 .1 .3-.3-.4 .2 .1-.2-.1 .4 .4-.4-.3h1.1v.7h-1.1l-.3-.4 .3 .3-.2-.1 .2 .1-.4-.3 .1 .2 .3 .1-.4-.4 .1 .3z"/>
<path d="M83.5 152.3l.7-.1 .4 2.5-.6 .1z"/>
<path d="M73.7 146.5h.7l.5 2-.6 .4-.5-1.3z"/>
<path d="M72.9 145.5l1.5-.1 .5 .2 .8 .9-.1-.2 .1 .3-.1-.2v.5l.1-.2-.1 .3-1.1 .3-.1-.6 .7-.2-.1 .3 .1-.4v.5l-.1-.4 .1 .2 .2 .1-.8-.7 .1 .1h-1.5z"/>
<path d="M75.8 147.1l.4-.2h-.1h.4l-.1-.1v.7h-.2h.2h-.2h.1l-.1 .1 .1-.2-.1 .3 .1-.2 .1 .5-.3-.1 .3 .1-.2-.1h.8l.5 .2 .3 .5-.2 .5-.8 .3h-.8v-.7l1.2-.1-.2 .1 .3-.1-.2 .2 .1-.3-.1 .3v-.3l.1 .3-.2-.3 .2 .1h-.9l-.5-.2-.2-.8z"/>
<path d="M75.9 146.9l1-.1v.7l-.8 .1z"/>
<path d="M17.8 149.8v.7z"/>
<path d="M18.6 145.9l.7 .1 .1 1.8-.7 .2z"/>
<path d="M18.5 144.5l.8-.4 .7 .2 .7 .7 .1 .8-.6 .4 .2-.1-1.3 .2v-.7l1.2-.1-.2 .1 .1-.2v.2l.1-.3-.1 .3-.4-.6-.6-.2-.8 1-.6-.4z"/>
<path d="M18.5 145.1l.3-.2v.7l.2-.2v.6h-.7z"/>
<path d="M20.7 146.5l.3-.1-.3 .4 .3-.4-.2 .1 .2-.1v.7l.3-.1-.3 .1 .4-.4-.4 .4 .2-.1 .1-.2-.3 .3 .3-.3-.1 .2 .1-.2-.4 .4 .4-.4v.5l-.1-.1 .2 .3-.1-.1 .2 .1-.1-.1h.3l-.1 .1 .2-.1h-.1l.1-.3 .1 .2-.2-.3 .4 .3-.4-.1 .3 .1h-.2l.3-.1-.3 .1 .2-.2-.1 .3 .1-.2-.1 .4h-.6v-.6v.2l.2-.5 .3-.1 .5 .1-.2-.1 .3 .4v-.2l.1 .3-.3 .7-.6 .3-.7-.2-.3-.6v-.5l.3-.3-.3 .3 .1-.2-.1 .2 .4-.4-.4 .4z"/>
<path d="M20.9 145.2l.6 .3-.1 2-.6 .1-.1-1.1z"/>
<path d="M201 144.8v.1l.4-.4 .3 .4v-.2l.3 .9 .2 1.1-.6 .4-.6-2.2 .4 .3 .3-.3-.4 .3 .4-.3-.3 .9-.6 .3 .1-.7-.2 .1 .3-.2-.2 .1z"/>
</g>
<g font-size="3.9">
<text x="12.7" y="16.3">Designación Pieza: Probeta de Tensión</text>
<text x="12.7" y="29">Pantallazo almacén de herramientas: (Simulador)</text>
<text x="12.7" y="60.1">Descripción de las herramientas: (Herramientas en la torreta)</text>
<text x="14.6" y="69.8">No</text>
<text x="28.7" y="69.8">Inserto</text>
<text x="60.2" y="69.8">Código ISO</text>
<text x="14.6" y="78.2">02</text>
<text x="60.2" y="78.2">DCMT 11 T3 12-PR 4305</text>
<text x="14.6" y="100.6">05</text>
<text x="60.2" y="100.6">266LG-16MM01A150M 1125</text>
<text x="12.7" y="134.3">Vista de perfil:</text>
<text x="12.7" y="185.2">Coordenadas Absolutas: (Coordenadas X, Z más importantes)</text>
<text x="55.4" y="194.8">x</text>
<text x="84.2" y="194.8">Z</text>
<text x="24.9" y="203">P1</text>
<text x="54.2" y="203">10</text>
<text x="84.3" y="203">0</text>
<text x="24.9" y="211.2">P2</text>
<text x="54.2" y="211.2">10</text>
<text x="83.2" y="211.2">40</text>
<text x="24.9" y="219.3">P3</text>
<text x="55.3" y="219.3">6</text>
<text x="83.2" y="219.3">45</text>
<text x="24.9" y="227.3">P4</text>
<text x="55.3" y="227.3">6</text>
<text x="83.2" y="227.3">75</text>
<text x="24.9" y="235.1">P5</text>
<text x="54.2" y="235.1">10</text>
<text x="83.2" y="235.1">80</text>
<text x="24.9" y="242.8">P6</text>
<text x="54.2" y="242.8">10</text>
<text x="82.1" y="242.8">120</text>
<text x="12.7" y="256.6">Carta tecnológica:</text>
</g>
</svg>
